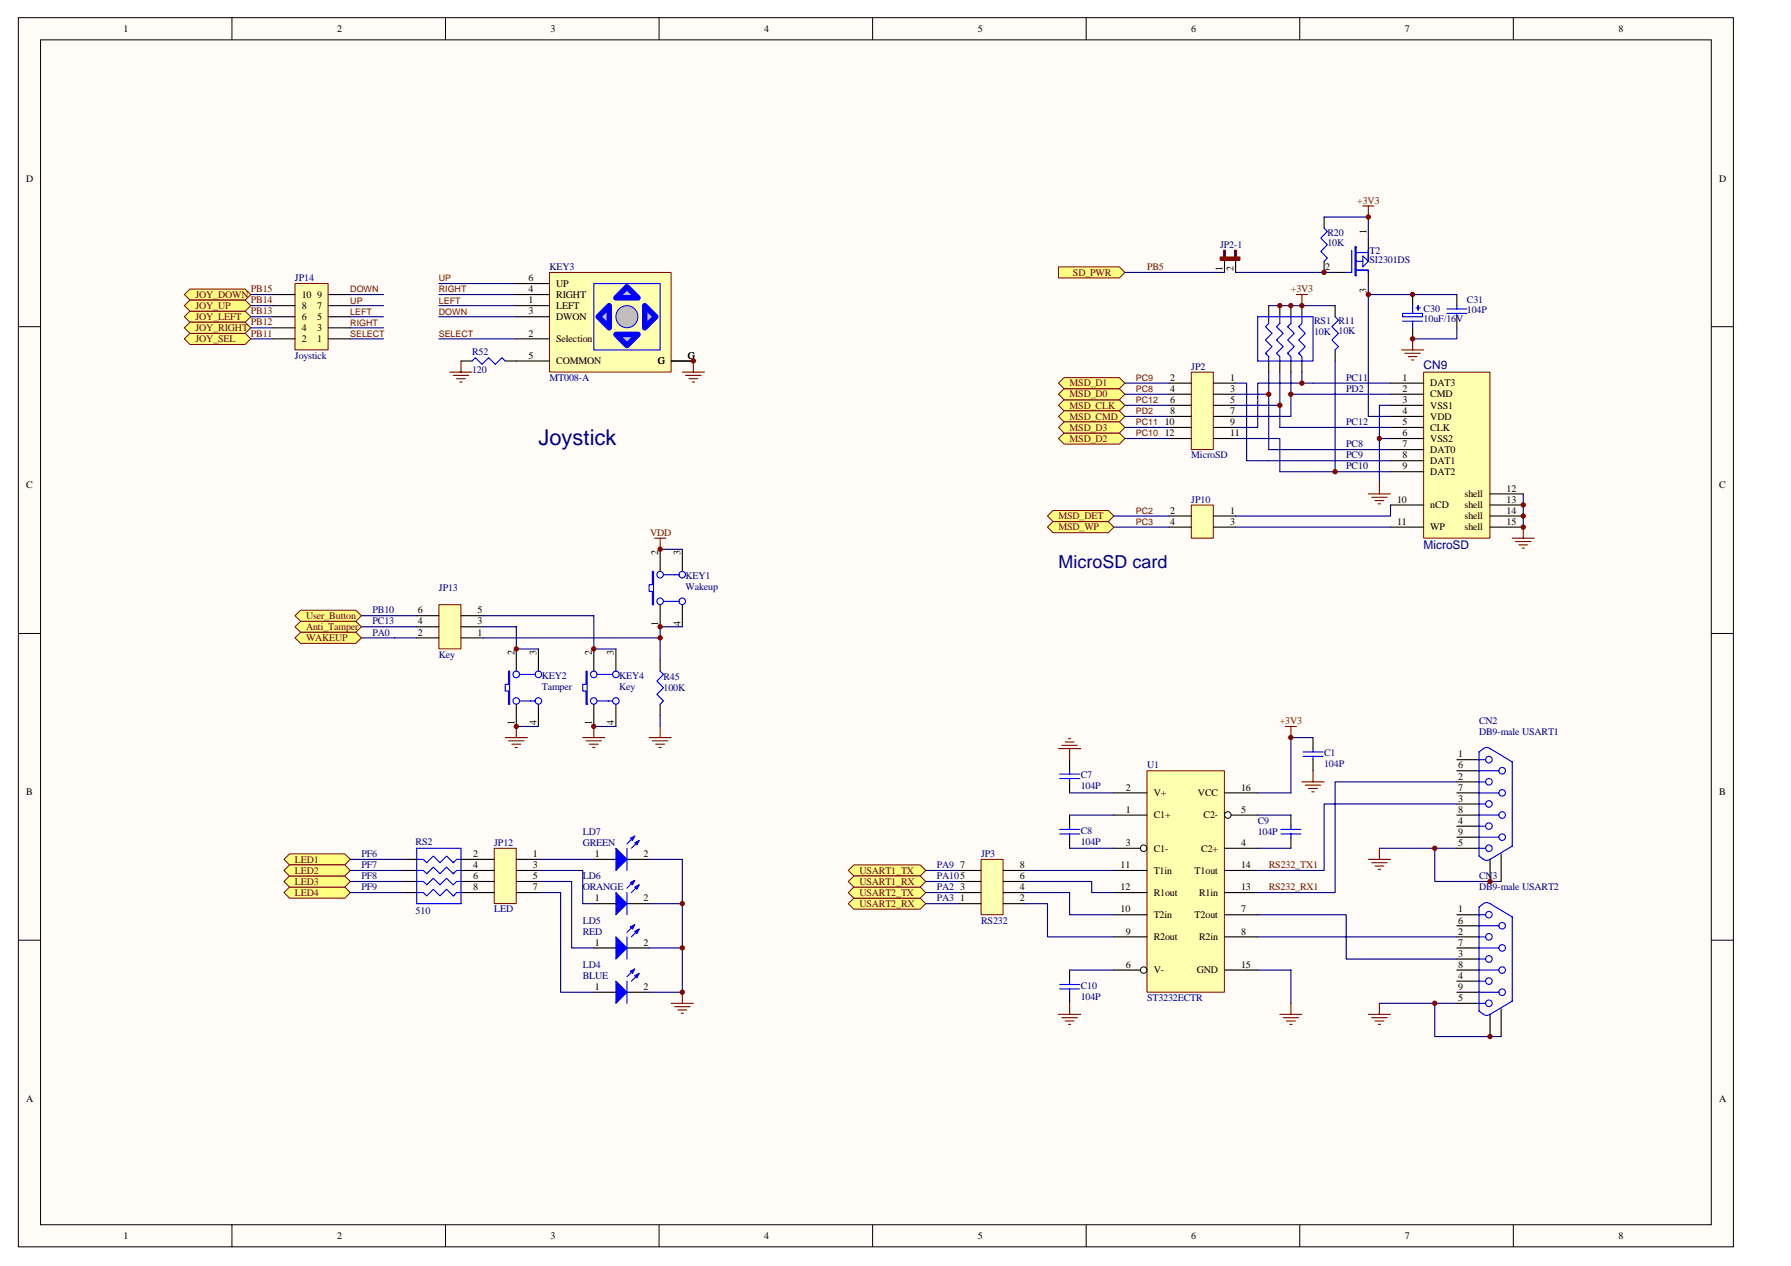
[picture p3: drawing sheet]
<svg xmlns="http://www.w3.org/2000/svg" width="420mm" height="297mm" viewBox="0 0 420 297" stroke-linecap="round" stroke-linejoin="round" font-family="sans-serif">
<path d="M4.3 4.1h402.3v288.4h-402.3z" fill="#fffcf8"/>
<g fill="none" stroke="#000" stroke-width=".23">
<path d="M4.3 4.1h402.3v288.4h-402.3zM9.5 9.4h392v278h-392zM54.4 4.1v5.3M104.5 4.1v5.3M154.6 4.1v5.3M204.7 4.1v5.3M254.8 4.1v5.3M304.9 4.1v5.3M355 4.1v5.3M4.3 76.6h5.2M401.5 76.6h5.2M4.3 148.6h5.2"/>
<path d="M401.5 148.6h5.2M4.3 220.6h5.2M401.5 220.6h5.2M54.4 287.4v5.2M104.5 287.4v5.2M154.6 287.4v5.2M204.7 287.4v5.2M254.8 287.4v5.2M304.9 287.4v5.2M355 287.4v5.2"/>
</g>
<g fill="none" stroke="#800000" stroke-width=".26">
<path d="M305.4 183.5h5.2M306.2 184.2h3.6M307 185h2.1M307.8 185.8h.5M308 180.8v2.7M300.2 238h5.2M301 238.8h3.7M301.8 239.6h2.1M302.8 235.4v2.6M321 238h5.2M321.8 238.8h3.6M322.6 239.6h2"/>
<path d="M323.6 235.4v2.6M302.6 240.3h.5M323.4 240.3h.5"/>
</g>
<path d="M323.6 235.4h18.2M336.6 235.4v7.8h15.6" fill="none" stroke="#000080" stroke-width=".26"/>
<path d="M341.8 214.6h5.2M341.8 217.2h5.2M341.8 219.8h5.2M341.8 222.4h5.2M341.8 225h5.2M341.8 227.6h5.2M341.8 230.2h5.2M341.8 232.8h5.2M341.8 235.4h5.2M349.6 238v5.2M352.2 236.7v6.5" fill="none" stroke="#000" stroke-width=".26"/>
<g fill="none" stroke="#00f" stroke-width=".26">
<path d="M347 219.8h1.5M347 217.2h4.6M347 214.6h1.5M348 212l.5-.2 .8 .1 5.5 3.2v19.8l-5.5 3.2-.5 .2-.8-.3M348 212l-1 .8v24.4l1 .8M347 235.4h1.5M347 232.8h4.6M347 230.2h1.5M347 227.6h4.6M347 225h1.5M347 222.4h4.6"/>
<circle cx="349.3" cy="219.8" r=".77"/>
<circle cx="349.3" cy="214.6" r=".77"/>
<circle cx="352.4" cy="217.2" r=".77"/>
<circle cx="349.3" cy="235.4" r=".77"/>
<circle cx="349.3" cy="225" r=".77"/>
<circle cx="349.3" cy="230.2" r=".77"/>
<circle cx="352.4" cy="232.8" r=".77"/>
<circle cx="352.4" cy="222.4" r=".77"/>
<circle cx="352.4" cy="227.6" r=".77"/>
</g>
<path d="M269.1 180.9h18.1v51.9h-18.1z" fill="#ffffb0"/>
<path d="M269.1 180.8h18.1v52h-18.1z" fill="none" stroke="#800000" stroke-width=".23"/>
<g fill="none" stroke="#000" stroke-width=".26">
<path d="M250.9 178.2v2.6M308 173.1v2.5M308 178.2v2.6M341.8 178.2h5.2M250.9 183.5v2.5M250.9 191.2v2.6M250.9 196.4v2.6M261.3 191.2h7.8M261.3 199h6.2M261.3 186h7.8M287.3 199h7.8M287.3 186h7.8"/>
<path d="M288.8 191.2h6.3M302.8 191.2v2.6M302.8 196.4v2.6M341.8 191.2h5.2M341.8 199h5.2M341.8 186h5.2M341.8 180.8h5.2M341.8 183.5h5.2M341.8 188.6h5.2M341.8 193.8h5.2M341.8 196.4h5.2M261.3 219.8h7.8"/>
<path d="M261.3 204.2h7.8M261.3 209.4h7.8M261.3 214.6h7.8M287.3 219.8h7.8M287.3 204.2h7.8M287.3 209.4h7.8M287.3 214.6h7.8M349.6 201.6v5.2M352.2 200.3v6.5M250.9 227.6v2.6M250.9 232.8v2.6M261.3 227.6h6.2"/>
<path d="M287.3 227.6h7.8"/>
</g>
<g fill="none" stroke="#000" stroke-width=".23">
<circle cx="268.3" cy="199" r=".77"/>
<circle cx="288" cy="191.2" r=".77"/>
<circle cx="268.3" cy="227.6" r=".76"/>
</g>
<g fill="none" stroke="#00f" stroke-width=".26">
<path d="M305.7 177.5h4.7M305.7 176.4h4.7M308 175.6v.8M308 177.5v.7M347 178.2h1.5M348 175.6l.5-.2 .8 .1 5.5 3.3v19.7l-5.2 3.1M348 175.6l-1 .8v24.5l1 .7M248.6 195.7h4.6M248.6 194.6h4.6M248.6 182.7h4.6M248.6 181.6h4.6M250.9 180.8v.8"/>
<path d="M250.9 182.7v.8M250.9 193.8v.8M250.9 195.7v.7M300.5 195.7h4.7M300.5 194.6h4.7M302.8 193.8v.8M302.8 195.7v.7M347 199h1.5M347 196.4h4.6M347 193.8h1.5M347 191.2h4.6M347 188.6h1.5"/>
<path d="M347 186h4.6M347 183.5h1.5M347 180.8h4.6M348 201.6l.8 .3 .7-.3M248.6 231h4.6M248.6 232h4.6M250.9 230.2v.8M250.9 232v.8"/>
<circle cx="349.3" cy="178.2" r=".77"/>
<circle cx="349.3" cy="199" r=".77"/>
<circle cx="349.3" cy="188.6" r=".77"/>
<circle cx="349.3" cy="193.8" r=".77"/>
<circle cx="349.3" cy="183.4" r=".77"/>
<circle cx="352.4" cy="180.8" r=".77"/>
<circle cx="352.4" cy="191.2" r=".77"/>
<circle cx="352.4" cy="196.4" r=".77"/>
<circle cx="352.4" cy="186" r=".77"/>
</g>
<path d="M308 173.1h-5.2v12.9h-7.7M250.9 199h10.4M250.9 191.2h10.4M250.9 186h10.4M295.1 199h7.7M295.1 191.2h7.7M323.6 199h18.2M336.6 199v7.8h15.6M341.8 188.6h-31.2v15.6h-15.5M341.8 183.5h-28.6v25.9h-18.1M250.9 227.6h10.4M295.1 227.6h7.7v7.8" fill="none" stroke="#000080" stroke-width=".26"/>
<g fill="none" stroke="#800000" stroke-width=".26">
<path d="M248.3 175.6h5.2M249.1 174.9h3.6M249.9 174.1h2.1M250.7 173.3h.5M250.9 175.6v2.6M301.5 170.5h2.6M302.8 170.5v2.6M323.6 199v2.6M321 201.6h5.2M321.8 202.4h3.6M322.6 203.2h2M323.4 204h.5"/>
<path d="M248.3 238h5.2M249.1 238.8h3.6M249.9 239.6h2.1M250.9 235.4v2.6M250.7 240.3h.5"/>
</g>
<g fill="#ffff80" stroke="#800000" stroke-width=".23">
<path d="M199 212l1.3-1.3h15.6l1.3 1.3-1.3 1.3h-15.6z" fill-rule="evenodd"/>
<path d="M199 209.4l1.3-1.3h15.6l1.3 1.3-1.3 1.3h-15.6z" fill-rule="evenodd"/>
<path d="M200.3 202.9h15.6l1.3 1.3-1.3 1.3h-15.6l-1.3-1.3z" fill-rule="evenodd"/>
<path d="M199 206.8l1.3-1.3h15.6l1.3 1.3-1.3 1.3h-15.6z" fill-rule="evenodd"/>
</g>
<path d="M217.2 209.4h7.8M217.2 206.8h7.8M217.2 212h7.8M217.2 204.2h7.8M295.1 214.6h20.7v10.4h26M295.1 219.8h46.7" fill="none" stroke="#000080" stroke-width=".26"/>
<path d="M230.2 201.7h5.1v12.9h-5.1z" fill="#ffffb0"/>
<path d="M230.2 201.6h5.1v13h-5.1z" fill="none" stroke="#800000" stroke-width=".23"/>
<g fill="none" stroke="#000" stroke-width=".26">
<path d="M121.1 152.3v5.2M126.3 152.3v5.2M139.3 152.3v5.2M144.5 152.3v5.2M121.1 165.2v5.3M126.3 165.2v5.3M139.3 165.2v5.3M144.5 165.2v5.3M225 212h5.2M225 209.4h5.2M225 206.8h5.2M225 204.2h5.2"/>
<path d="M235.3 212h5.2M235.3 209.4h5.2M235.3 206.8h5.2M235.3 204.2h5.2"/>
</g>
<path d="M103 66.5h18.1M103 69.1h18.1M103 71.7h18.1M121.1 152.3h5.2M139.3 152.3h5.2M121.1 170.5h5.2M139.3 170.5h5.2M240.5 206.8h15.6v2.6h5.2M240.5 209.4h10.4v5.2h10.4M240.5 212h5.2v7.8h15.6M240.5 204.2h20.8" fill="none" stroke="#000080" stroke-width=".26"/>
<g fill="#800000" stroke="#800000" stroke-width=".23">
<circle cx="349.5" cy="243.2" r=".52"/>
<circle cx="336.6" cy="235.4" r=".51"/>
<circle cx="302.8" cy="173" r=".51"/>
<circle cx="349.6" cy="206.8" r=".51"/>
<circle cx="336.6" cy="199" r=".51"/>
</g>
<g fill="none" stroke="#00f" stroke-width=".26">
<path d="M119.3 157.5h.3v7.7h-.3v-3.1h-.8v-1.5h.8zM121.9 158.2h3.6M137.5 157.5h.2v7.7h-.2v-3.1h-.8v-1.5h.8zM140.1 158.2h3.6M121.9 164.5h3.6M140.1 164.5h3.6"/>
<circle cx="121.1" cy="158.2" r=".77"/>
<circle cx="126.3" cy="158.2" r=".77"/>
<circle cx="139.3" cy="158.2" r=".77"/>
<circle cx="144.5" cy="158.2" r=".77"/>
<circle cx="121.1" cy="164.5" r=".77"/>
<circle cx="126.3" cy="164.5" r=".76"/>
<circle cx="139.3" cy="164.5" r=".76"/>
<circle cx="144.5" cy="164.5" r=".77"/>
</g>
<g fill="none" stroke="#800000" stroke-width=".26">
<path d="M105.5 87.3h5.2M106.3 88.1h3.7M107.1 88.9h2.1M107.9 89.6h.5M108.2 84.7v2.6M153.6 126.3h2.6M154.9 126.3v2.6M118.5 173.1h5.2M119.3 173.8h3.6M120.1 174.6h2.1M120.9 175.4h.5M121.1 170.5v2.6"/>
<path d="M136.7 173.1h5.2M137.5 173.8h3.6M138.2 174.6h2.1M139 175.4h.6M139.3 170.5v2.6"/>
</g>
<path d="M128.9 63.9h28.5v23.4h-28.5z" fill="#ffffb0"/>
<path d="M128.9 63.9h28.5v23.4h-28.5z" fill="none" stroke="#800000" stroke-width=".23"/>
<circle cx="147.1" cy="74.3" r="2.59" fill="#c0c0c0" stroke="#00f" stroke-width=".23"/>
<g fill="#c0c0c0" stroke="#00f" stroke-width="1.3">
<path d="M144.5 78.5h5.2l-2.6 2.6z"/>
<path d="M142.9 71.7v5.2l-2.6-2.6z"/>
<path d="M147.1 67.3l2.6 2.6h-5.2z"/>
<path d="M151.2 71.7l2.6 2.6-2.6 2.6z"/>
</g>
<path d="M139.3 66.5h15.6v15.6h-15.6z" fill="none" stroke="#00f" stroke-width=".26"/>
<path d="M121.1 79.5h7.8M121.1 74.3h7.8M121.1 71.7h7.8M121.1 69.1h7.8M121.1 66.5h7.8M121.1 84.7h7.8M157.5 84.7h5.2" fill="none" stroke="#000" stroke-width=".26"/>
<path d="M103 79.5h18.1M103 74.3h18.1" fill="none" stroke="#000080" stroke-width=".26"/>
<path d="M103 141.9h5.1v10.4h-5.1z" fill="#ffffb0"/>
<path d="M103 141.9h5.1v10.4h-5.1z" fill="none" stroke="#800000" stroke-width=".23"/>
<path d="M97.8 149.7h5.2M97.8 147.1h5.2M97.8 144.5h5.2M108.2 149.7h5.1M108.2 147.1h5.1M108.2 144.5h5.1" fill="none" stroke="#000" stroke-width=".26"/>
<path d="M69.2 66.5h7.8v15.6h-7.8z" fill="#ffffb0"/>
<path d="M69.2 66.5h7.8v15.6h-7.8z" fill="none" stroke="#800000" stroke-width=".23"/>
<path d="M64 79.5h5.2M64 76.9h5.2M64 74.3h5.2M64 71.7h5.2M64 69.1h5.2M77 79.5h5.2M77 76.9h5.2M77 74.3h5.2M77 71.7h5.2M77 69.1h5.2" fill="none" stroke="#000" stroke-width=".26"/>
<path d="M82.2 69.1h7.8M82.2 71.7h7.8M82.2 74.3h7.8M82.2 76.9h7.8M82.2 79.5h7.8M84.8 147.1h5.2M84.8 149.7h13M84.8 144.5h13M113.3 147.1h7.8v5.2M113.3 144.5h26v7.8" fill="none" stroke="#000080" stroke-width=".26"/>
<g fill="#ffff80" stroke="#800000" stroke-width=".23">
<path d="M69.2 147.1l1.3-1.3h13l1.3 1.3-1.3 1.3h-13z" fill-rule="evenodd"/>
<path d="M69.2 149.7l1.3-1.3h13l1.3 1.3-1.3 1.3h-13z" fill-rule="evenodd"/>
<path d="M69.2 144.5l1.3-1.3h13l1.3 1.3-1.3 1.3h-13z" fill-rule="evenodd"/>
<path d="M44.5 78.2h13l1.3 1.3-1.3 1.3h-13l-1.2-1.3z" fill-rule="evenodd"/>
<path d="M43.3 69.1l1.2-1.3h13l1.3 1.3-1.3 1.3h-13z" fill-rule="evenodd"/>
<path d="M44.5 73h13l1.3 1.3-1.3 1.3h-13l-1.2-1.3z" fill-rule="evenodd"/>
<path d="M44.5 75.6h13l1.3 1.3-1.3 1.3h-13l-1.2-1.3z" fill-rule="evenodd"/>
<path d="M44.5 70.4h13l1.3 1.3-1.3 1.3h-13l-1.2-1.3z" fill-rule="evenodd"/>
</g>
<path d="M58.8 69.1h5.2M58.8 71.7h5.2M58.8 74.3h5.2M58.8 76.9h5.2M58.8 79.5h5.2M152.3 201.6h7.8v31.2h-7.8M152.3 212h7.8M152.3 222.4h7.8" fill="none" stroke="#000080" stroke-width=".26"/>
<path d="M139.3 212h5.2M139.3 201.6h5.2M147.1 212h5.2M147.1 201.6h5.2M139.3 222.4h5.2M139.3 232.8h5.2M147.1 222.4h5.2M147.1 232.8h5.2" fill="none" stroke="#000" stroke-width=".26"/>
<g fill="#00f" stroke="#00f" stroke-width=".26">
<path d="M144.5 219.8l2.6 2.6-2.6 2.6z"/>
<path d="M148.9 218.5l1-.5-.5 1z"/>
<path d="M147.9 217.5l1-.5-.5 1z"/>
<path d="M144.5 209.4l2.6 2.6-2.6 2.6z"/>
<path d="M148.9 208.1l1-.5-.5 1z"/>
<path d="M147.9 207.1l1-.5-.5 1z"/>
<path d="M144.5 230.2l2.6 2.6-2.6 2.6z"/>
<path d="M148.9 228.9l1-.5-.5 1z"/>
<path d="M147.9 227.9l1-.5-.5 1z"/>
<path d="M144.5 199l2.6 2.6-2.6 2.6z"/>
<path d="M148.9 197.7l1-.5-.5 1z"/>
<path d="M147.9 196.7l1-.5-.5 1z"/>
</g>
<path d="M147.1 199v5.2M148.9 196.2l-1.8 1.8M149.9 197.2l-1.8 1.8M147.1 209.4v5.2M147.1 219.8v5.2M148.9 217l-1.8 1.8M148.9 206.6l-1.8 1.8M149.9 218l-1.8 1.8M149.9 207.6l-1.8 1.8M147.1 230.2v5.2M148.9 227.4l-1.8 1.8M149.9 228.4l-1.8 1.8" fill="none" stroke="#00f" stroke-width=".26"/>
<path d="M157.5 235.4h5.2M158.3 236.2h3.6M159 237h2.1M159.8 237.7h.5M160.1 232.8v2.6" fill="none" stroke="#800000" stroke-width=".26"/>
<g fill="#ffff80" stroke="#800000" stroke-width=".23">
<path d="M67.9 208.1h13l1.3 1.3-1.3 1.3h-13l-1.3-1.3z" fill-rule="evenodd"/>
<path d="M67.9 205.5h13l1.3 1.3-1.3 1.3h-13l-1.3-1.3z" fill-rule="evenodd"/>
<path d="M66.6 201.6l1.3-1.3h13l1.3 1.3-1.3 1.3h-13z" fill-rule="evenodd"/>
<path d="M67.9 202.9h13l1.3 1.3-1.3 1.3h-13l-1.3-1.3z" fill-rule="evenodd"/>
</g>
<path d="M116 199.1h5.1v12.9h-5.1z" fill="#ffffb0"/>
<path d="M115.9 199h5.2v13h-5.2z" fill="none" stroke="#800000" stroke-width=".23"/>
<g fill="none" stroke="#000" stroke-width=".26">
<path d="M108.2 84.7h2.5M118.5 84.7h2.6M154.9 128.9v5.2M160.1 128.9v5.2M154.9 141.9v5.2M154.9 154.9v2.6M160.1 141.9v5.2M154.9 165.2v2.7M95.2 201.6h2.6M95.2 204.2h2.6M95.2 206.8h2.6M95.2 209.4h2.6"/>
<path d="M108.2 201.6h7.7M108.2 204.2h7.7M108.2 206.8h7.7M108.2 209.4h7.7M121.1 201.6h5.2M121.1 204.2h5.2M121.1 206.8h5.2M121.1 209.4h5.2"/>
</g>
<g fill="none" stroke="#000080" stroke-width=".26">
<path d="M321 87.3v10.4M154.9 128.9h5.2M90 147.1h7.8M113.3 149.7h41.6M160.1 147.1h-5.2v7.8M154.9 167.9v2.6M82.2 201.6h13M82.2 204.2h13M82.2 206.8h13M82.2 209.4h13M126.3 209.4h5.2v23.4h7.8M126.3 206.8h7.8v15.6h5.2"/>
<path d="M126.3 204.2h10.4v7.8h2.6M126.3 201.6h13"/>
</g>
<g fill="none" stroke="#00f" stroke-width=".26">
<path d="M110.7 84.7l.8-.8 1.6 1.6 1.5-1.6 1.6 1.6 1.6-1.6 .7 .8M153 134.1h.3v7.8h-.3v-3.2h-.7v-1.5h.7zM155.6 134.9h3.7M154.9 157.5l.7 .7-1.5 1.6 1.5 1.6-1.5 1.5 1.5 1.6-.7 .7M155.6 141.1h3.7M97.8 199h10.4v13h-10.4zM97.8 206.8h1.5l.8 .8 1.6-1.5 1.5 1.5 1.6-1.5 1.5 1.5 .8-.8h1.1M97.8 204.2h1.5l.8 .8 1.6-1.5 1.5 1.5 1.6-1.5 1.5 1.5 .8-.8h1.1M97.8 201.6h1.5l.8 .8 1.6-1.5 1.5 1.5 1.6-1.5 1.5 1.5 .8-.8h1.1M97.8 209.4h1.5l.8 .8 1.6-1.6 1.5 1.6 1.6-1.6 1.5 1.6 .8-.8h1.1M106.6 204.7l-.3 .3M106.6 202.1l-.3 .3"/>
<path d="M106.6 210l-.3 .2"/>
<circle cx="154.9" cy="134.8" r=".77"/>
<circle cx="160" cy="134.8" r=".77"/>
<circle cx="154.9" cy="141.1" r=".77"/>
<circle cx="160" cy="141.1" r=".77"/>
</g>
<path d="M160.1 87.3h5.2M160.8 88.1h3.7M161.6 88.9h2.1M162.4 89.6h.5M162.7 84.7v2.6M152.3 173.1h5.2M153 173.8h3.7M153.8 174.6h2.1M154.6 175.4h.5M154.9 170.5v2.6" fill="none" stroke="#800000" stroke-width=".26"/>
<g fill="#ffff80" stroke="#800000" stroke-width=".23">
<path d="M248.3 95.1l1.3-1.3h13l1.3 1.3-1.3 1.3h-13z" fill-rule="evenodd"/>
<path d="M249.6 96.4h13l1.3 1.3-1.3 1.3h-13l-1.3-1.3z" fill-rule="evenodd"/>
<path d="M248.3 92.5l1.3-1.3h13l1.3 1.3-1.3 1.3h-13z" fill-rule="evenodd"/>
<path d="M248.3 89.9l1.3-1.3h13l1.3 1.3-1.3 1.3h-13z" fill-rule="evenodd"/>
<path d="M248.3 102.9l1.3-1.3h13l1.3 1.3-1.3 1.3h-13z" fill-rule="evenodd"/>
<path d="M248.3 100.3l1.3-1.3h13l1.3 1.3-1.3 1.3h-13z" fill-rule="evenodd"/>
<path d="M245.7 121.1l1.3-1.3h13l1.3 1.3-1.3 1.3h-13z" fill-rule="evenodd"/>
</g>
<path d="M304.1 69.1h2.6M305.4 69.1v2.6" fill="none" stroke="#800000" stroke-width=".26"/>
<path d="M331.4 69.1v2.6M331.4 76.9v2.6M341.8 69.1v2.6M341.8 74.3v2.6" fill="none" stroke="#000" stroke-width=".26"/>
<path d="M329 73.5h4.7v.8h-4.7zM329 75.4h4.7M331.4 71.7v1.8M331.4 75.4v1.5M332.2 72.2h1M332.7 71.7v1M339.4 73.5h4.7M339.4 72.5h4.7M341.8 71.7v.8M341.8 73.5v.8" fill="none" stroke="#00f" stroke-width=".26"/>
<path d="M248.3 62.6h14.3l1.3 1.3-1.3 1.3h-14.3z" fill-rule="evenodd" fill="#ffff80" stroke="#800000" stroke-width=".23"/>
<path d="M319.7 48.3h2.6M321 48.3v2.6" fill="none" stroke="#800000" stroke-width=".26"/>
<g fill="none" stroke="#000" stroke-width=".26">
<path d="M287.3 58.7v5.2M289.9 58.7v5.2M310.6 50.9v2.6M321 56.1v2.6M297.6 71.7v2.6M300.2 71.7v2.6M302.8 71.7v2.6M305.4 71.7v2.6M310.6 61.3v2.6M313.2 63.9h2.6M313.2 71.7v2.6M321 63.9v2.6"/>
<path d="M297.6 84.7v2.6M300.2 84.7v2.6M302.8 84.7v2.6M305.4 84.7v2.6M313.2 82.1v2.6"/>
</g>
<g fill="none" stroke="#00f" stroke-width=".26">
<path d="M310.6 53.5l.8 .8-1.6 1.6 1.6 1.5-1.6 1.6 1.6 1.5-.8 .8M317.1 58.7v5.2h-1.3M317.9 57.9h.2v6.8h-.2zM318.1 59.2h2.9M321 58.7v2.6M295.1 74.3h12.9v10.4h-12.9zM297.6 74.3v1.6l-.7 .7 1.5 1.6-1.5 1.6 1.5 1.5-1.5 1.6 .7 .8v1M300.2 74.3v1.6l-.7 .7 1.5 1.6-1.5 1.6 1.5 1.5-1.5 1.6 .7 .8v1M302.8 74.3v1.6l-.7 .7 1.5 1.6-1.5 1.6 1.5 1.5-1.5 1.6 .7 .8v1M305.4 74.3v1.6l-.7 .7 1.5 1.6-1.5 1.6 1.5 1.5-1.5 1.6 .7 .8v1M313.2 74.3l.8 .8-1.5 1.5 1.5 1.6-1.5 1.6 1.5 1.5-.8 .8M318.1 63.4h2.9v.5v-.5h-2.6"/>
<path d="M318.1 61.3h1.6M319.7 60l1.3 1.3-1.3 1.3zM296.9 82.9l.2 .2M302.1 82.9l.2 .2M304.7 82.9l.2 .2"/>
</g>
<path d="M310.6 50.9h10.4v5.2M289.9 63.9h23.3M321 66.5v20.8" fill="none" stroke="#000080" stroke-width=".26"/>
<path d="M286.2 60.3h4.7v.7h-4.7z" fill="#800000"/>
<path d="M286.2 60.3h4.7v.7h-4.7z" fill="none" stroke="#800000" stroke-width=".23"/>
<path d="M287 58.7h.5v1.6h-.5z" fill="#000080"/>
<path d="M287 58.7h.5v1.6h-.5z" fill="none" stroke="#800000" stroke-width=".23"/>
<path d="M289.6 58.7h.5v1.6h-.5z" fill="#000080"/>
<path d="M289.6 58.7h.5v1.6h-.5z" fill="none" stroke="#800000" stroke-width=".23"/>
<path d="M263.9 63.9h23.4" fill="none" stroke="#000080" stroke-width=".26"/>
<path d="M279.5 87.3h5.1v18.2h-5.1z" fill="#ffffb0"/>
<path d="M279.5 87.3h5.1v18.2h-5.1z" fill="none" stroke="#800000" stroke-width=".23"/>
<path d="M274.3 89.9h5.2M274.3 92.5h5.2M274.3 95.1h5.2M274.3 97.7h5.2M284.7 89.9h5.2M284.7 92.5h5.2M284.7 95.1h5.2M284.7 97.7h5.2M274.3 100.3h5.2M274.3 102.9h5.2M284.7 100.3h5.2M284.7 102.9h5.2" fill="none" stroke="#000" stroke-width=".26"/>
<g fill="none" stroke="#000080" stroke-width=".26">
<path d="M321 69.1h20.8M341.8 76.9v2.6h-10.4M263.9 89.9h10.4M263.9 92.5h10.4M263.9 95.1h10.4M263.9 97.7h10.4M315.8 92.5h10.4M321 97.7h5.2M326.2 95.1h-2.6v18.2M263.9 100.3h10.4M263.9 102.9h10.4M297.6 105.5h28.6"/>
<path d="M297.6 108.1h28.6M300.2 100.3h26M300.2 110.7h26M323.6 102.9h2.6M261.3 123.7h13M261.3 121.1h13"/>
</g>
<path d="M331.4 79.5v2.6M328.8 82.1h5.2M329.6 82.9h3.6M330.4 83.7h2M331.1 84.5h.5M321 115.9h5.2M321.8 116.7h3.6M322.6 117.5h2M323.4 118.2h.5M323.6 113.3v2.6" fill="none" stroke="#800000" stroke-width=".26"/>
<path d="M245.7 123.7l1.3-1.3h13l1.3 1.3-1.3 1.3h-13z" fill-rule="evenodd" fill="#ffff80" stroke="#800000" stroke-width=".23"/>
<path d="M297.6 71.7h15.6M308 89.9h18.2" fill="none" stroke="#000080" stroke-width=".26"/>
<path d="M354.8 126.3h5.1M355.5 127.1h3.7M356.3 127.8h2.1M357.1 128.6h.5M357.3 123.7v2.6" fill="none" stroke="#800000" stroke-width=".26"/>
<path d="M334 87.3h15.5v39h-15.5z" fill="#ffffb0"/>
<path d="M334 87.3h15.5v39h-15.5z" fill="none" stroke="#800000" stroke-width=".23"/>
<g fill="none" stroke="#000" stroke-width=".26">
<path d="M326.2 89.9h7.8M326.2 92.5h7.8M326.2 95.1h7.8M326.2 97.7h7.8M326.2 100.3h7.8M326.2 102.9h7.8M326.2 105.5h7.8M326.2 108.1h7.8M326.2 110.7h7.8M326.2 118.5h7.8M349.6 118.5h7.7M349.6 115.9h7.7"/>
<path d="M326.2 123.7h7.8M349.6 123.7h7.7M349.6 121.1h7.7"/>
</g>
<path d="M357.3 115.9v7.8" fill="none" stroke="#000080" stroke-width=".26"/>
<path d="M279.5 118.5h5.1v7.8h-5.1z" fill="#ffffb0"/>
<path d="M279.5 118.5h5.1v7.8h-5.1z" fill="none" stroke="#800000" stroke-width=".23"/>
<path d="M274.3 121.1h5.2M274.3 123.7h5.2M284.7 121.1h5.2M284.7 123.7h5.2" fill="none" stroke="#000" stroke-width=".26"/>
<g fill="none" stroke="#000080" stroke-width=".26">
<path d="M289.9 89.9h2.5v18.2h5.2M289.9 92.5h7.7v13M289.9 95.1h10.3v5.2M297.6 87.3v5.2M300.2 87.3v7.8M302.8 87.3v5.2M305.4 87.3v2.6M308 89.9h-12.9v10.4h-5.2M313.2 84.7v26M315.8 92.5h-13v5.2h-12.9M289.9 102.9h10.3v7.8M326.2 118.5v2.6h-36.3"/>
<path d="M289.9 123.7h36.3"/>
</g>
<g fill="#800000" stroke="#800000" stroke-width=".23">
<circle cx="305.4" cy="71.7" r=".51"/>
<circle cx="331.4" cy="69.1" r=".51"/>
<circle cx="331.4" cy="79.5" r=".51"/>
<circle cx="321" cy="50.9" r=".52"/>
<circle cx="310.6" cy="63.9" r=".51"/>
<circle cx="300.2" cy="71.7" r=".51"/>
<circle cx="302.8" cy="71.7" r=".51"/>
<circle cx="323.6" cy="102.9" r=".51"/>
<circle cx="321" cy="69.1" r=".51"/>
<circle cx="357.3" cy="123.7" r=".51"/>
<circle cx="357.3" cy="118.5" r=".51"/>
<circle cx="357.3" cy="121.1" r=".51"/>
<circle cx="297.6" cy="92.5" r=".51"/>
<circle cx="300.2" cy="95.1" r=".51"/>
<circle cx="302.8" cy="92.5" r=".51"/>
<circle cx="313.2" cy="110.7" r=".51"/>
<circle cx="305.4" cy="89.9" r=".51"/>
<circle cx="139.3" cy="170.4" r=".51"/>
<circle cx="139.3" cy="152.2" r=".51"/>
<circle cx="121.1" cy="170.4" r=".51"/>
<circle cx="121.1" cy="152.2" r=".51"/>
<circle cx="154.9" cy="128.9" r=".51"/>
<circle cx="162.7" cy="84.7" r=".51"/>
<circle cx="160" cy="212" r=".51"/>
<circle cx="160" cy="222.4" r=".51"/>
<circle cx="160" cy="232.8" r=".52"/>
<circle cx="154.9" cy="147.1" r=".52"/>
<circle cx="154.9" cy="149.6" r=".51"/>
</g>
<text font-size="5.1" fill="#000080" x="126.3" y="104.4">Joystick</text>
<text font-size="4.2" fill="#000080" x="248.3" y="133.2">MicroSD card</text>
<g font-size="2.8" fill="#000080">
<text x="334" y="86.7">CN9</text>
<text x="334" y="128.8">MicroSD</text>
</g>
<g font-size="2.3">
<text x="29" y="7.5">1</text>
<text x="79.1" y="7.5">2</text>
<text x="129.2" y="7.5">3</text>
<text x="179.3" y="7.5">4</text>
<text x="229.4" y="7.5">5</text>
<text x="279.5" y="7.5">6</text>
<text x="329.6" y="7.5">7</text>
<text x="379.7" y="7.5">8</text>
<text x="6.1" y="42.6">D</text>
<text x="403.3" y="42.6">D</text>
<text x="320.6" y="54.8" transform="rotate(-90 320.6 54.8)">1</text>
<text x="124" y="66">6</text>
<text x="286.8" y="63.7" transform="rotate(-90 286.8 63.7)">1</text>
<text x="289.4" y="63.7" transform="rotate(-90 289.4 63.7)">2</text>
<text x="310.9" y="63.4">2</text>
<text x="70.8" y="69.9">10</text>
<text x="74.4" y="69.9">9</text>
<text x="124" y="71.2">1</text>
<text x="124" y="68.6">4</text>
<text x="130.5" y="69.9">RIGHT</text>
<text x="130.5" y="67.3">UP</text>
<text x="320.6" y="68.9" transform="rotate(-90 320.6 68.9)">3</text>
<text x="70.8" y="77.7">4</text>
<text x="70.8" y="75.1">6</text>
<text x="70.8" y="72.5">8</text>
<text x="74.4" y="77.7">3</text>
<text x="74.4" y="75.1">5</text>
<text x="74.4" y="72.5">7</text>
<text x="124" y="73.8">3</text>
<text x="130.5" y="75.1">DWON</text>
<text x="130.5" y="72.5">LEFT</text>
<text x="70.8" y="80.3">2</text>
<text x="74.4" y="80.3">1</text>
<text x="124" y="79">2</text>
<text x="130.5" y="80.3">Selection</text>
<text x="124" y="84.2">5</text>
<text x="130.5" y="85.4">COMMON</text>
<text x="154.4" y="85.4">G</text>
<text x="161.4" y="84.2">G</text>
<text x="274.5" y="89.4">2</text>
<text x="288.6" y="89.4">1</text>
<text x="329" y="89.4">1</text>
<text x="274.5" y="91.9">4</text>
<text x="274.5" y="94.6">6</text>
<text x="288.6" y="91.9">3</text>
<text x="288.6" y="94.6">5</text>
<text x="329" y="91.9">2</text>
<text x="329" y="94.6">3</text>
<text x="335.5" y="90.7">DAT3</text>
<text x="335.5" y="93.3">CMD</text>
<text x="335.5" y="95.9">VSS1</text>
<text x="273.3" y="99.8">10</text>
<text x="274.5" y="97.2">8</text>
<text x="288.6" y="97.2">7</text>
<text x="288.6" y="99.8">9</text>
<text x="329" y="97.2">4</text>
<text x="329" y="99.8">5</text>
<text x="335.5" y="98.4">VDD</text>
<text x="335.5" y="101">CLK</text>
<text x="273.3" y="102.3">12</text>
<text x="288.6" y="102.3">11</text>
<text x="329" y="102.3">6</text>
<text x="329" y="104.9">7</text>
<text x="329" y="107.5">8</text>
<text x="335.5" y="103.7">VSS2</text>
<text x="335.5" y="106.3">DAT0</text>
<text x="329" y="110.2">9</text>
<text x="335.5" y="108.8">DAT1</text>
<text x="335.5" y="111.4">DAT2</text>
<text x="6.1" y="114.6">C</text>
<text x="327.8" y="117.9">10</text>
<text x="335.5" y="119.2">nCD</text>
<text x="343.6" y="116.6">shell</text>
<text x="343.6" y="119.2">shell</text>
<text x="353.5" y="115.3">12</text>
<text x="353.5" y="117.9">13</text>
<text x="403.3" y="114.6">C</text>
<text x="274.5" y="120.5">2</text>
<text x="274.5" y="123.1">4</text>
<text x="288.6" y="120.5">1</text>
<text x="288.6" y="123.1">3</text>
<text x="327.8" y="123.1">11</text>
<text x="335.5" y="124.4">WP</text>
<text x="343.6" y="121.8">shell</text>
<text x="343.6" y="124.4">shell</text>
<text x="353.5" y="120.5">14</text>
<text x="353.5" y="123.1">15</text>
<text x="154.4" y="130.2" transform="rotate(-90 154.4 130.2)">2</text>
<text x="159.6" y="130.2" transform="rotate(-90 159.6 130.2)">3</text>
<text x="98" y="143.9">6</text>
<text x="112" y="143.9">5</text>
<text x="98" y="149.1">2</text>
<text x="98" y="146.5">4</text>
<text x="112" y="149.1">1</text>
<text x="112" y="146.5">3</text>
<text x="154.4" y="146.8" transform="rotate(-90 154.4 146.8)">1</text>
<text x="159.6" y="146.8" transform="rotate(-90 159.6 146.8)">4</text>
<text x="120.7" y="153.6" transform="rotate(-90 120.7 153.6)">2</text>
<text x="125.9" y="153.6" transform="rotate(-90 125.9 153.6)">3</text>
<text x="138.8" y="153.6" transform="rotate(-90 138.8 153.6)">2</text>
<text x="144" y="153.6" transform="rotate(-90 144 153.6)">3</text>
<text x="120.7" y="170.2" transform="rotate(-90 120.7 170.2)">1</text>
<text x="125.9" y="170.2" transform="rotate(-90 125.9 170.2)">4</text>
<text x="138.8" y="170.2" transform="rotate(-90 138.8 170.2)">1</text>
<text x="144" y="170.2" transform="rotate(-90 144 170.2)">4</text>
<text x="342" y="177.7">1</text>
<text x="264.1" y="185.5">2</text>
<text x="291.2" y="185.5">16</text>
<text x="342" y="180.3">6</text>
<text x="342" y="182.9">2</text>
<text x="342" y="185.5">7</text>
<text x="6.1" y="186.5">B</text>
<text x="264.1" y="190.7">1</text>
<text x="270.6" y="192">C1+</text>
<text x="270.6" y="186.8">V+</text>
<text x="281" y="186.8">VCC</text>
<text x="282.3" y="192">C2-</text>
<text x="291.2" y="190.7">5</text>
<text x="342" y="188.1">3</text>
<text x="342" y="190.7">8</text>
<text x="403.3" y="186.5">B</text>
<text x="342" y="193.3">4</text>
<text x="342" y="195.9">9</text>
<text x="111" y="201.1">2</text>
<text x="111" y="203.7">4</text>
<text x="125" y="201.1">1</text>
<text x="125" y="203.7">3</text>
<text x="139.6" y="201.1">1</text>
<text x="151" y="201.1">2</text>
<text x="225.2" y="203.7">7</text>
<text x="239.2" y="203.7">8</text>
<text x="262.9" y="203.7">11</text>
<text x="264.1" y="198.5">3</text>
<text x="270.6" y="199.8">C1-</text>
<text x="281.8" y="199.8">C2+</text>
<text x="291.2" y="198.5">4</text>
<text x="291.2" y="203.7">14</text>
<text x="342" y="198.5">5</text>
<text x="111" y="206.3">6</text>
<text x="111" y="208.9">8</text>
<text x="125" y="206.3">5</text>
<text x="125" y="208.9">7</text>
<text x="225.2" y="208.9">3</text>
<text x="239.2" y="208.9">4</text>
<text x="239.2" y="206.3">6</text>
<text x="262.9" y="208.9">12</text>
<text x="270.6" y="205">T1in</text>
<text x="280.3" y="205">T1out</text>
<text x="291.2" y="208.9">13</text>
<text x="139.6" y="211.5">1</text>
<text x="151" y="211.5">2</text>
<text x="225.2" y="211.5">1</text>
<text x="239.2" y="211.5">2</text>
<text x="262.9" y="214.1">10</text>
<text x="270.6" y="210.2">R1out</text>
<text x="270.6" y="215.4">T2in</text>
<text x="280.3" y="215.4">T2out</text>
<text x="281.3" y="210.2">R1in</text>
<text x="291.2" y="214.1">7</text>
<text x="342" y="214.1">1</text>
<text x="139.6" y="221.9">1</text>
<text x="151" y="221.9">2</text>
<text x="264.1" y="219.3">9</text>
<text x="270.6" y="220.6">R2out</text>
<text x="281.3" y="220.6">R2in</text>
<text x="291.2" y="219.3">8</text>
<text x="342" y="216.7">6</text>
<text x="342" y="219.3">2</text>
<text x="342" y="221.9">7</text>
<text x="264.1" y="227.1">6</text>
<text x="291.2" y="227.1">15</text>
<text x="342" y="224.5">3</text>
<text x="342" y="227.1">8</text>
<text x="139.6" y="232.3">1</text>
<text x="151" y="232.3">2</text>
<text x="270.6" y="228.4">V-</text>
<text x="280.8" y="228.4">GND</text>
<text x="342" y="229.7">4</text>
<text x="342" y="232.3">9</text>
<text x="342" y="234.9">5</text>
<text x="6.1" y="258.5">A</text>
<text x="403.3" y="258.5">A</text>
<text x="29" y="290.7">1</text>
<text x="79.1" y="290.7">2</text>
<text x="129.2" y="290.7">3</text>
<text x="179.3" y="290.7">4</text>
<text x="229.4" y="290.7">5</text>
<text x="279.5" y="290.7">6</text>
<text x="329.6" y="290.7">7</text>
<text x="379.7" y="290.7">8</text>
</g>
<g font-size="2.3" fill="#800000">
<text x="318.4" y="47.8">+3V3</text>
<text x="251.7" y="64.7">SD_PWR</text>
<text x="269.1" y="63.4">PB5</text>
<text x="45.9" y="69.9">JOY_DOWN</text>
<text x="58.8" y="71.2">PB14</text>
<text x="58.8" y="68.6">PB15</text>
<text x="302.8" y="68.6">+3V3</text>
<text x="45.9" y="75.1">JOY_LEFT</text>
<text x="45.9" y="77.7">JOY_RIGHT</text>
<text x="45.9" y="72.5">JOY_UP</text>
<text x="58.8" y="76.4">PB12</text>
<text x="58.8" y="73.8">PB13</text>
<text x="45.9" y="80.3">JOY_SEL</text>
<text x="58.8" y="79">PB11</text>
<text x="250.9" y="95.9">MSD_CLK</text>
<text x="250.9" y="93.3">MSD_D0</text>
<text x="250.9" y="90.7">MSD_D1</text>
<text x="250.9" y="98.4">MSD_CMD</text>
<text x="250.9" y="101">MSD_D3</text>
<text x="250.9" y="103.7">MSD_D2</text>
<text x="152.5" y="125.7">VDD</text>
<text x="248.3" y="121.8">MSD_DET</text>
<text x="248.3" y="124.4">MSD_WP</text>
<text x="71.8" y="147.8">Anti_Tamper</text>
<text x="71.8" y="145.2">User_Button</text>
<text x="71.8" y="150.4">WAKEUP</text>
<text x="300.2" y="169.9">+3V3</text>
<text x="69.2" y="202.4">LED1</text>
<text x="297.6" y="203.7">RS232_TX1</text>
<text x="69.2" y="207.6">LED3</text>
<text x="69.2" y="205">LED2</text>
<text x="201.6" y="205">USART1_TX</text>
<text x="201.6" y="207.6">USART1_RX</text>
<text x="297.6" y="208.9">RS232_RX1</text>
<text x="69.2" y="210.2">LED4</text>
<text x="201.6" y="212.8">USART2_RX</text>
<text x="201.6" y="210.2">USART2_TX</text>
</g>
<g font-size="2.3" fill="#000080">
<text x="286.2" y="58.2">JP2-1</text>
<text x="311.4" y="55.3">R20</text>
<text x="311.4" y="57.7">10K</text>
<text x="321.3" y="59.5">T2</text>
<text x="69.2" y="66">JP14</text>
<text x="128.9" y="63.4">KEY3</text>
<text x="321.3" y="61.8">SI2301DS</text>
<text x="344.1" y="71.2">C31</text>
<text x="308.3" y="76.1">RS1</text>
<text x="314" y="76.1">R11</text>
<text x="334" y="73.3">C30</text>
<text x="334" y="75.6">10uF/16V</text>
<text x="344.1" y="73.5">104P</text>
<text x="110.7" y="83.4">R52</text>
<text x="308.3" y="78.7">10K</text>
<text x="314" y="78.4">10K</text>
<text x="69.2" y="84.2">Joystick</text>
<text x="110.7" y="87.5">120</text>
<text x="128.9" y="89.4">MT008-A</text>
<text x="279.5" y="86.8">JP2</text>
<text x="315.8" y="89.4">PC11</text>
<text x="315.8" y="91.9">PD2</text>
<text x="315.8" y="99.8">PC12</text>
<text x="279.5" y="107.5">MicroSD</text>
<text x="315.8" y="104.9">PC8</text>
<text x="315.8" y="107.5">PC9</text>
<text x="315.8" y="110.2">PC10</text>
<text x="279.5" y="117.9">JP10</text>
<text x="160.8" y="135.9">KEY1</text>
<text x="103" y="138.7">JP13</text>
<text x="160.8" y="138.5">Wakeup</text>
<text x="103" y="154.3">Key</text>
<text x="127.1" y="159.3">KEY2</text>
<text x="127.1" y="161.9">Tamper</text>
<text x="145.3" y="159.3">KEY4</text>
<text x="145.3" y="161.9">Key</text>
<text x="155.6" y="159.5">R45</text>
<text x="155.6" y="162.1">100K</text>
<text x="347" y="169.9">CN2</text>
<text x="347" y="172.5">DB9-male USART1</text>
<text x="310.6" y="177.4">C1</text>
<text x="253.5" y="182.6">C7</text>
<text x="253.5" y="185.2">104P</text>
<text x="269.1" y="180.3">U1</text>
<text x="310.6" y="180">104P</text>
<text x="136.7" y="195.9">LD7</text>
<text x="253.5" y="195.6">C8</text>
<text x="295.1" y="193.3">C9</text>
<text x="295.1" y="195.9">104P</text>
<text x="97.5" y="198.2">RS2</text>
<text x="115.9" y="198.5">JP12</text>
<text x="136.7" y="198.5">GREEN</text>
<text x="230.2" y="201.1">JP3</text>
<text x="253.5" y="198.2">104P</text>
<text x="136.7" y="206.3">LD6</text>
<text x="136.7" y="208.9">ORANGE</text>
<text x="347" y="206.3">CN3</text>
<text x="347" y="208.9">DB9-male USART2</text>
<text x="97.5" y="214.3">510</text>
<text x="115.9" y="214.1">LED</text>
<text x="136.7" y="216.7">LD5</text>
<text x="136.7" y="219.3">RED</text>
<text x="230.2" y="216.7">RS232</text>
<text x="136.7" y="227.1">LD4</text>
<text x="136.7" y="229.7">BLUE</text>
<text x="253.5" y="232">C10</text>
<text x="253.5" y="234.6">104P</text>
<text x="269.1" y="234.9">ST3232ECTR</text>
</g>
<g font-size="2.3" fill="#0c0087">
<text x="87.4" y="143.9">PB10</text>
<text x="87.4" y="146.5">PC13</text>
<text x="87.4" y="149.1">PA0</text>
<text x="84.8" y="203.7">PF7</text>
<text x="84.8" y="201.1">PF6</text>
<text x="219.8" y="203.7">PA9</text>
<text x="84.8" y="208.9">PF9</text>
<text x="84.8" y="206.3">PF8</text>
<text x="219.8" y="208.9">PA2</text>
<text x="219.8" y="206.3">PA105</text>
<text x="219.8" y="211.5">PA3</text>
</g>
<g font-size="2.1" fill="#800000">
<text x="82.2" y="68.6">DOWN</text>
<text x="82.2" y="71.2">UP</text>
<text x="103" y="71.2">LEFT</text>
<text x="103" y="68.6">RIGHT</text>
<text x="103" y="66">UP</text>
<text x="82.2" y="73.8">LEFT</text>
<text x="82.2" y="76.4">RIGHT</text>
<text x="103" y="73.8">DOWN</text>
<text x="82.2" y="79">SELECT</text>
<text x="103" y="79">SELECT</text>
<text x="266.5" y="89.4">PC9</text>
<text x="266.5" y="92">PC8</text>
<text x="266.5" y="94.6">PC12</text>
<text x="266.5" y="99.8">PC11</text>
<text x="266.5" y="97.2">PD2</text>
<text x="266.5" y="102.4">PC10</text>
<text x="266.5" y="120.6">PC2</text>
<text x="266.5" y="123.2">PC3</text>
</g>
</svg>
